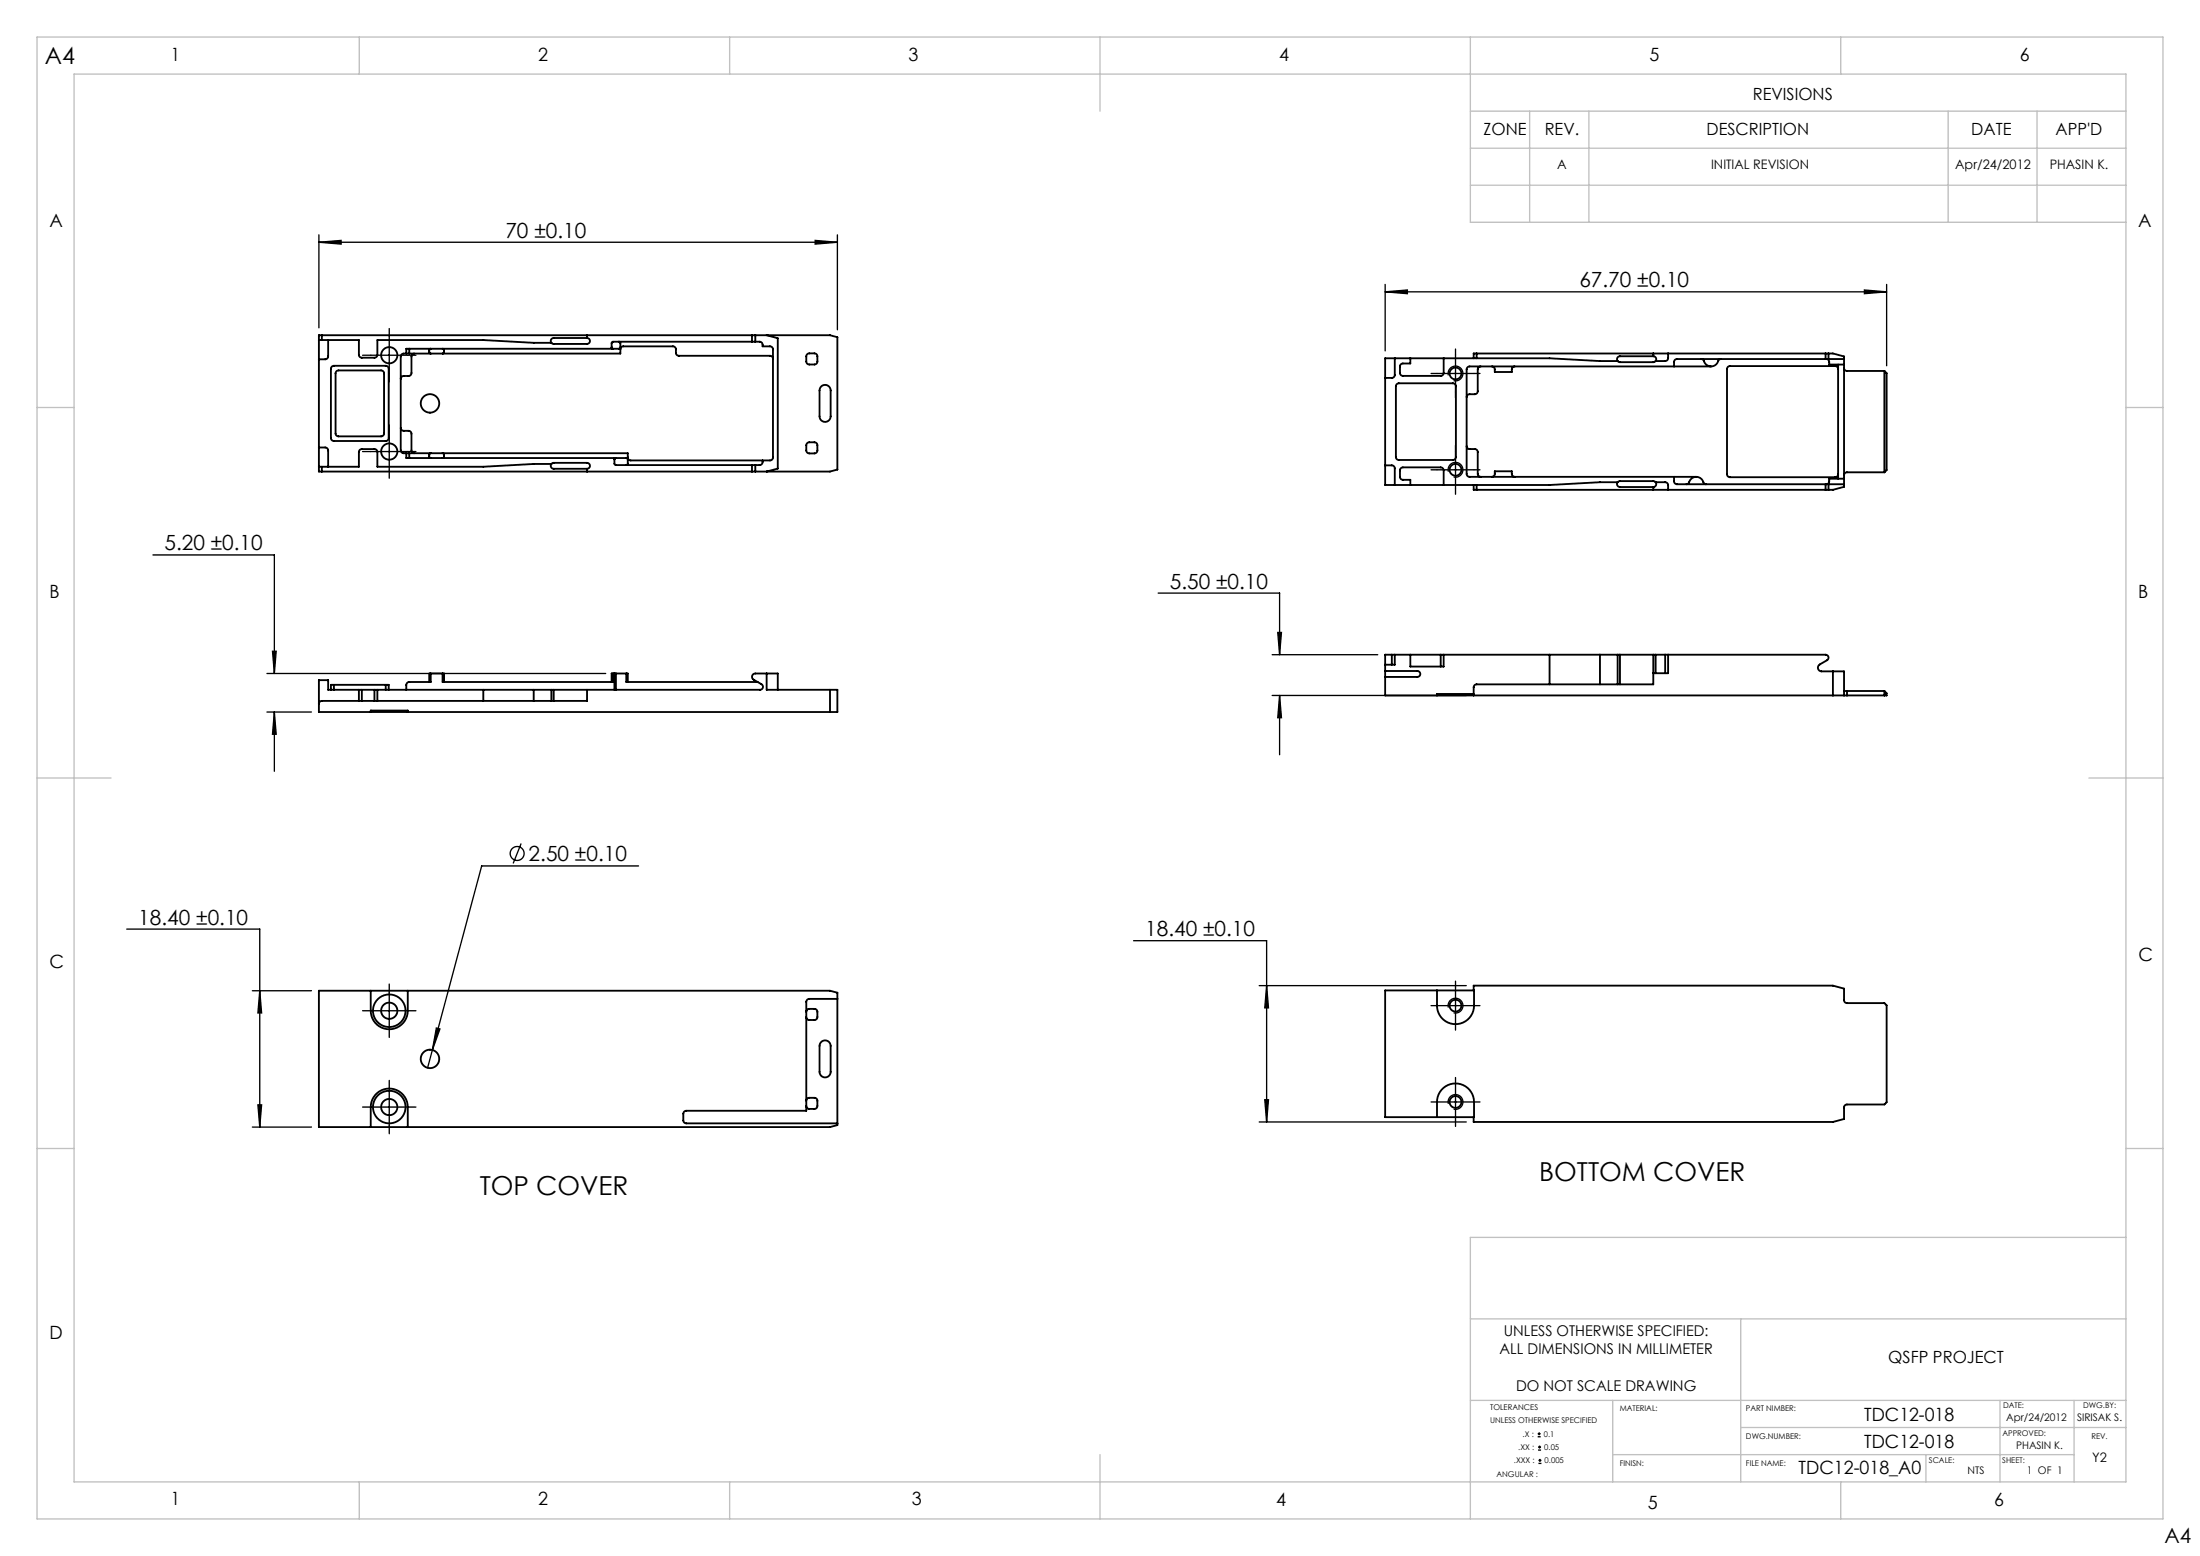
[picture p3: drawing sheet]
<svg xmlns="http://www.w3.org/2000/svg" width="297mm" height="210mm" viewBox="0 0 297 210" stroke-linecap="round" stroke-linejoin="round" font-family="sans-serif">
<g fill="none" stroke="#c0c0c0" stroke-width=".18">
<path d="M5 5h287v200h-287zM10 10h277v190h-277zM48.5 5v5M98.5 5v5M148.5 5v10M198.5 5v25h88.5M198.5 15h88.5M206.5 15v15M214.5 15v15M248.5 5v5M263 15v15M275 15v15"/>
<path d="M198.5 25h88.5M198.5 20h88.5M5 55h5M287 55h5M5 105h10M282 105h10M5 155h5M287 155h5M198.5 178h88.5M235 178v22M287 167h-88.5v38M148.5 196.3v8.7"/>
<path d="M198.5 189h88.5M217.7 189v11M217.7 196.3h62.3M235 192.7h52M260 196.3v3.7M270 189v11M280 189v11M48.5 200v5M98.5 200v5M248.5 200v5"/>
</g>
<g fill="none" stroke="#000" stroke-width=".18">
<path d="M43 31.7v12.5M43 32.7h70M43 32.7l3-.3v.5zM110 32.4l3 .3-3 .2zM113 31.7v12.8M187 38.4v9M187 39.4h67.7M187 39.4l3-.3v.5zM251.7 39.1l3 .3-3 .2zM254.7 38.4v11M50 47.9h5M52.5 45.4v5"/>
<path d="M52.5 58.4v5M194 50.4h5M195.5 50.7a1 1 0 0 1 .9-1.3 1 1 0 0 1 1.1 1.1 1 1 0 0 1-1.3 .9M196.5 47.9v5M20.6 74.9h16.4v16M50 60.9h5M194 63.4h5M195.5 63.7a1 1 0 0 1 .9-1.3 1 1 0 0 1 1.1 1.1 1 1 0 0 1-1.3 .9M196.5 60.9v5M36 90.9h45.8M36 96.1h6M36.8 87.9h.5l-.3 3z"/>
<path d="M37 96.1v8M37 96.1l.3 3h-.5zM156.4 80h16.3v8.4M171.7 88.4h14.3M171.7 93.9h26.2M172.5 85.4h.5l-.3 3zM172.7 93.9v8M172.7 93.9l.3 3h-.5zM70.4 113.8l-1.1 2.7M86.2 116.9h-21.2l-7.3 27.2M17.1 125.4h18v26.7M34.1 133.7h7.9"/>
<path d="M35.1 133.7l.2 3h-.5zM50 136.4h5M52.5 133.9v5M58.9 138.7l.5 .2-1 2.8zM153 127h18v24.4M170 133h27.9M171 133l.2 3h-.5zM194 135.7h5M195.5 136a1 1 0 0 1 .9-1.3 1 1 0 0 1 1.1 1.1 1 1 0 0 1-1.3 .9M196.5 133.2v5M34.1 152.1h7.9M34.8 149.1h.5l-.2 3z"/>
<path d="M50 149.4h5M52.5 146.9v5M170 151.4h27.9M170.7 148.4h.5l-.2 3zM194 148.7h5M195.5 149a1 1 0 0 1 .9-1.3 1 1 0 0 1 1.1 1.1 1 1 0 0 1-1.3 .9M196.5 146.2v5M207.6 193.9h.4M207.6 193.5h.4M207.6 195.7h.4M207.6 195.3h.4M207.7 197.5h.4"/>
<path d="M207.7 197.1h.4M207.8 193.3v.4M207.8 195.1v.4M207.9 196.9v.4"/>
<circle cx="69.8" cy="115.2" r=".94"/>
</g>
<g fill="none" stroke="#000" stroke-width=".18" stroke-dasharray="15.2 1.3 1.3 1.3">
<path d="M50 47.9h-1.1M52.5 58.4v-1.1M52.5 45.4v-1.1M52.5 50.4v1.1M55 47.9h1.1M194 50.4h-.8M196.5 47.9v-.8M196.5 52.9v.8M199 50.4h.8M50 60.9h-1.1M52.5 63.4v1.1M55 60.9h1.1"/>
<path d="M194 63.4h-.8M196.5 60.9v-.8M196.5 65.9v.8M199 63.4h.8M50 136.4h-1.1M52.5 133.9v-1.1M52.5 138.9v1.1M55 136.4h1.1M194 135.7h-.8M196.5 133.2v-.8M196.5 138.2v.8M199 135.7h.8"/>
<path d="M50 149.4h-1.1M52.5 146.9v-1.1M52.5 151.9v1.1M55 149.4h1.1M194 148.7h-.8M196.5 146.2v-.8M196.5 151.2v.8M199 148.7h.8"/>
</g>
<path d="M36.8 87.9h.5l-.3 3zM37 96.1l.3 3h-.5zM110 32.4l3 .3-3 .2zM43 32.7l3-.3v.5zM34.8 149.1h.5l-.2 3zM35.1 133.7l.2 3h-.5zM58.9 138.7l-.5 3 1-2.8zM172.5 85.4h.5l-.3 3zM172.7 93.9l.3 3h-.5zM251.7 39.1l3 .3-3 .2zM187 39.4l3-.3v.5zM171 133l.2 3h-.5zM170.7 148.4h.5l-.2 3z" fill="#000"/>
<g fill="none" stroke="#000" stroke-width=".25">
<path d="M43 45.9h5.4v2a.4 .4 0 0 0 .4 .4h1.7a.4 .4 0 0 0 .4-.4v-2h14.3l6.8 .4h2.4M43.4 45.2h-.4v18.4h.4M43.4 45.2h58.1M43.4 45.2v.7M44.3 45.9v2.2a.4 .4 0 0 1-.4 .4h-.9M44.8 49.5l.3-.1h7a.4 .4 0 0 1 .4 .4v9.3a.4 .4 0 0 1-.4 .4h-7a.4 .4 0 0 1-.4-.4v-9.3zM45.4 50.1l.3-.1h5.7a.4 .4 0 0 1 .4 .4v8.1a.4 .4 0 0 1-.4 .4h-5.7a.4 .4 0 0 1-.4-.4v-8.1zM54.1 57.7a.4 .4 0 0 0 .4 .4h.6a.4 .4 0 0 1 .4 .4v2.3a.4 .4 0 0 0 .4 .4M54.8 47.7h.4M54.8 47.7h-.3a.4 .4 0 0 0-.4 .4v12.7a.4 .4 0 0 0 .4 .4h.3M55.2 47.1h-.4v.6M55.2 47.1v.6"/>
<path d="M55.9 47.7a.4 .4 0 0 0-.4 .4v2.2a.4 .4 0 0 1-.4 .4h-.6a.4 .4 0 0 0-.4 .4M58.1 47.1l-.2 .2 .1 .3 .1 .1M59.7 47.1l.2 .2v.3l-.2 .1M79.2 45.6a.4 .4 0 0 1 .4 .4 .4 .4 0 0 1-.4 .4h-4.5l-.3-.1M79.2 45.6h-4.5a.4 .4 0 0 0-.3 .2 .4 .4 0 0 0 0 .5M79.2 45.2v.4M82.6 46.9l.2 .2h.8l.1-.2M83.5 46.1l.2 .2v1.4h-28.5M83.7 47.1a.4 .4 0 0 1 .4-.4h6.7a.4 .4 0 0 1 .4 .4v.5a.4 .4 0 0 0 .4 .4h12.3a.4 .4 0 0 1 .4 .4M101.5 45.2h.5M101.5 46.1h.5M101.5 46.1h-18.7l-.2 .2v.8h-27.4"/>
<path d="M101.5 45.2v.9M102 46.1h.5a.46 .46 0 0 1 .4 .6h1a.4 .4 0 0 1 .4 .4v14.6a.4 .4 0 0 1-.4 .4h-18.8a.4 .4 0 0 1-.4-.4M102 45.2h10l1 .3v17.9l-1 .2h-10M102 45.2v.9M103.5 45.2l1.5 .4v17.6l-1.5 .4M109 59.8l.2-.1h.7a.4 .4 0 0 1 .4 .4v.7a.4 .4 0 0 1-.4 .4h-.7a.4 .4 0 0 1-.4-.4l.1-.8zM109 47.8l.2-.1h.7a.4 .4 0 0 1 .4 .4v.7a.4 .4 0 0 1-.4 .4h-.7a.4 .4 0 0 1-.4-.4l.1-.8zM110.9 52.2a.75 .75 0 0 1 .8-.2 .75 .75 0 0 1 .4 .7v3.5a.75 .75 0 0 1-.7 .7 .75 .75 0 0 1-.8-.7v-3.5zM188.3 48.4v2.2a.4 .4 0 0 1-.4 .4h-.9M188.6 51.8l.2-.1h7.3a.4 .4 0 0 1 .4 .4v9.6a.4 .4 0 0 1-.4 .4h-7.3a.4 .4 0 0 1-.4-.4v-9.6zM190.4 48.4v.7h-1a.4 .4 0 0 0-.4 .4v.8a.4 .4 0 0 0 .4 .4h5.1a.4 .4 0 0 0 .4-.4v-1.9M199.3 47.7h-.4v.7"/>
<path d="M199.3 47.7h47.2M199.3 47.7v.7M199.9 49.5a.4 .4 0 0 0-.4 .4v2.9a.4 .4 0 0 1-.4 .4h-.7a.4 .4 0 0 0-.4 .4M201.4 49.5a.4 .4 0 0 1 .4 .4v.3h2.3v-.3a.4 .4 0 0 1 .4-.4M218.4 48.7l.3 .2h4.5l.3-.2M218.4 48.7h-2.4l-6.8-.3h-22.2v17.1h22.2l6.8-.4h2.4M223.2 48.1a.4 .4 0 0 1 .4 .2 .4 .4 0 0 1-.1 .4M223.2 48.1h-4.5a.4 .4 0 0 0-.4 .2 .4 .4 0 0 0 .1 .4M223.2 47.7v.4M225.2 47.7v.6a.4 .4 0 0 1-.4 .4h-1.3M229.7 48.5l.2 .1a1.07 1.07 0 0 0 1.1 .9 1.07 1.07 0 0 0 1-.9l.3-.1M231 49.5h-32.6a.4 .4 0 0 0-.4 .4v14.1a.4 .4 0 0 0 .4 .4h30.6"/>
<path d="M246.5 48.5h-20.1a.4 .4 0 0 0-.4 .4v.6M246.5 48.5h.4M246.5 47.7h.4M246.5 47.7v.8M246.5 48.5a.4 .4 0 0 1 .4 .4v.3h2M246.9 47.7h.5l1.5 .4v17.6l-1.5 .4h-.5M246.9 47.7v.8M246.9 48.5h2M248.1 49.8a.4 .4 0 0 0-.4-.4h-14.2a.4 .4 0 0 0-.4 .4v14.2a.4 .4 0 0 0 .4 .4h14.2a.4 .4 0 0 0 .4-.4M248.1 49.2v15.4M248.9 49.7a.4 .4 0 0 0 .4 .4h5.1M254.4 50.1v13.6"/>
<path d="M254.4 50.1l.3 .3v13l-.3 .3M43 60.4h.9a.4 .4 0 0 1 .4 .4v2.2M43.4 63.6h58.1M43.4 63v.6M54.8 61.2v.6h.4M54.8 61.2h.4M55.2 61.8h27.7l.1 .8 .1 .2h18.4M55.2 61.2h29.5v1.4l-.2 .2M55.2 61.2v.6M58.1 61.2l-.2 .2 .1 .3 .1 .1M59.7 61.2l.2 .2v.3l-.2 .1M74.4 62.6l.3-.1h4.5a.4 .4 0 0 1 .4 .4 .4 .4 0 0 1-.4 .4"/>
<path d="M74.4 62.6h-2.4l-6.8 .4h-14.3v-2a.4 .4 0 0 0-.4-.4h-1.7a.4 .4 0 0 0-.4 .4v2h-5.4M74.4 62.6a.4 .4 0 0 0 0 .4 .4 .4 0 0 0 .3 .3h4.5M79.2 63.3v.3M82.9 62l.2-.2h1.5l.1 .2M101.5 63.6h.5M101.5 62.8h.5M101.5 62.8v.8M102 62.8v.8M102.9 62.1a.46 .46 0 0 1-.4 .7h-.5M187 62.8h.9a.4 .4 0 0 1 .4 .4v2.3M190.4 65.5v-.7h-1a.4 .4 0 0 1-.4-.4v-.9a.4 .4 0 0 1 .4-.4h5.1a.4 .4 0 0 1 .4 .4v2M198 60.2a.4 .4 0 0 0 .4 .4h.7a.4 .4 0 0 1 .4 .4v3a.4 .4 0 0 0 .4 .4"/>
<path d="M198.9 65.5v.6h.4M199.3 66.1h47.2M199.3 65.5v.6M201.4 64.4a.4 .4 0 0 0 .4-.4v-.4h2.3v.4a.4 .4 0 0 0 .4 .4M218.4 65.1l.3-.2h4.5l.3 .2M218.4 65.1a.4 .4 0 0 0-.1 .4 .4 .4 0 0 0 .4 .2h4.5M223.2 65.7v.4M223.5 65.1h1.3a.4 .4 0 0 1 .4 .4v.6M223.5 65.1a.4 .4 0 0 1 .1 .4 .4 .4 0 0 1-.4 .2M226 64.4v.6a.4 .4 0 0 0 .4 .4h20.1M227.7 65.4l.2-.2a1.07 1.07 0 0 1 1.1-.8 1.07 1.07 0 0 1 1 .8l.3 .2M246.5 66.1h.4"/>
<path d="M246.5 65.4h.4M246.5 65.4v.7M246.9 65.4v.7M246.9 65.4h2M248.9 64.6h-2v.4a.4 .4 0 0 1-.4 .4M254.4 63.7h-5.1a.4 .4 0 0 0-.4 .4M45.1 92.4h-.4v.7M45.1 92.4v.7M45.1 92.4h7M48.4 93.1h.4M48.4 93.1h-4.1v-1.3h-1.3v4.3h7M48.4 93.1v1.5"/>
<path d="M48.8 93.1h1.7M48.8 93.1v1.5M50 96.1h5M50 96.1v-.2h5v.2M50.5 93.1h.4M50.5 93.1v1.5M50.9 93.1h23.5M50.9 93.1v1.5M52.1 92.4h.4v.7M52.1 92.4v.7M58.1 90.9h-.2v1.1M58.1 90.9v1.1h-2.9a.4 .4 0 0 0-.4 .4v.7"/>
<path d="M58.1 90.9h1.6M59.7 90.9h.2v1.1M59.7 90.9v1.1h23.2M65.2 93.1v1.5M72 93.1v1.5M74.4 93.1h.3M74.4 93.1v1.5M74.7 93.1h27.9a.4 .4 0 0 0 .4-.3 .4 .4 0 0 0-.2-.5l-1.1-.6a.45 .45 0 0 1-.2-.5 .45 .45 0 0 1 .5-.3h3v2.2M74.7 93.1v1.5M79.2 93.1v1.5h-35.8a.4 .4 0 0 0-.4 .4M82.8 90.9h-.2v1.1M82.8 90.9h.1"/>
<path d="M82.8 90.9v1.1M82.9 90.9h.2M82.9 90.9v2.2M83.1 90.9h1.4M83.1 90.9v2.2M84.5 90.9h.2v1.1M84.5 90.9v1.1h17.8M103.5 90.9v2.2h9.5v3h-58M112 93.1v3M187 90.6h4.3a.4 .4 0 0 1 .4 .4 .4 .4 0 0 1-.4 .4h-4.3M187.9 88.4h.4M187.9 88.4h-.9v5.5h7"/>
<path d="M187.9 88.4v1.3M188.3 88.4h6.2M188.3 88.4v1.3h-1.3M190.4 88.4v1.6h4.5v-1.6M194 93.9h4.9M194.5 88.4h.4M194.5 88.4v1.6M194.9 88.4h23.5M198.9 93.9h50M198.9 93.7h-4.9v.2M209.2 88.4v4M216 88.4v4"/>
<path d="M218.4 88.4h.3M218.4 88.4v4M218.7 88.4h4.5M218.7 88.4v4M223.2 88.4v4h-23.9a.4 .4 0 0 0-.4 .4v1.1M223.2 88.4h.3M223.5 88.4h1.3M223.5 88.4v2.5M224.8 88.4h.4M224.8 88.4v2.5M225.2 88.4h21.3a.4 .4 0 0 1 .3 .3 .4 .4 0 0 1-.1 .4l-1 .6a.5 .5 0 0 0-.3 .5 .5 .5 0 0 0 .5 .4h3v3.3M225.2 88.4v2.5h-2"/>
<path d="M247.4 90.6v3.3M248.9 93.3h.4M248.9 93.9h.4M249.3 93.3v.6M249.3 93.3h5.1M254.4 93.3l.3 .3v.3h-5.4M254.4 93.3v.6M43 133.7h69l1 .3v17.8l-1 .3h-69zM50 133.7v2.7a2.5 2.5 0 0 0 2.5 2.5 2.5 2.5 0 0 0 2.5-2.5v-2.7M108.8 136.6a.4 .4 0 0 1 .4-.4h.7a.4 .4 0 0 1 .4 .4v.7a.4 .4 0 0 1-.4 .4h-.7a.4 .4 0 0 1-.4-.4M113 134.8h-3.8a.4 .4 0 0 0-.4 .4v14.7h-16.2a.4 .4 0 0 0-.4 .4v.9a.4 .4 0 0 0 .4 .4h20.4M194 133.7v2a2.5 2.5 0 0 0 2.5 2.5 2.5 2.5 0 0 0 2.5-2.5v-2h-12v17.1h12v-2.1a2.5 2.5 0 0 0-2.5-2.5 2.5 2.5 0 0 0-2.5 2.5v2.1"/>
<path d="M198.9 133.7v-.7h48.5l1.5 .4v1.6a.4 .4 0 0 0 .4 .4h5.1l.3 .3v13.1l-.3 .3h-5.1a.4 .4 0 0 0-.4 .4v1.5l-1.5 .4h-48.5v-.6M50 152.1v-2.7a2.5 2.5 0 0 1 2.5-2.5 2.5 2.5 0 0 1 2.5 2.5v2.7M108.8 148.6a.4 .4 0 0 1 .4-.4h.7a.4 .4 0 0 1 .4 .4v.7a.4 .4 0 0 1-.4 .4h-.7a.4 .4 0 0 1-.4-.4M110.9 140.6a.75 .75 0 0 1 .8-.1 .75 .75 0 0 1 .4 .7v3.5a.75 .75 0 0 1-.7 .7 .75 .75 0 0 1-.8-.7v-3.5z"/>
<circle cx="52.5" cy="47.9" r="1.1"/>
<circle cx="58" cy="54.4" r="1.25"/>
<circle cx="196.5" cy="50.4" r=".8"/>
<circle cx="52.5" cy="60.9" r="1.1"/>
<circle cx="196.5" cy="63.4" r=".8"/>
<circle cx="52.5" cy="136.4" r="1.1"/>
<circle cx="52.5" cy="136.4" r="2.2"/>
<circle cx="196.5" cy="135.7" r=".8"/>
<circle cx="52.5" cy="149.4" r="2.2"/>
<circle cx="52.5" cy="149.4" r="1.1"/>
<circle cx="58" cy="142.9" r="1.25"/>
<circle cx="196.5" cy="148.7" r=".8"/>
</g>
<g font-size="3.5">
<text x="64.8" y="161.3">TOP COVER</text>
<text x="207.8" y="159.4">BOTTOM COVER</text>
</g>
<text font-size="3.2" x="6" y="8.6">A4</text>
<g font-size="2.8">
<text x="68.2" y="32.1">70 ±0.10</text>
<text x="213.2" y="38.8">67.70 ±0.10</text>
<text x="22.2" y="74.3">5.20 ±0.10</text>
<text x="157.9" y="79.4">5.50 ±0.10</text>
<text x="71.4" y="116.3">2.50 ±0.10</text>
<text x="18.7" y="124.8">18.40 ±0.10</text>
<text x="154.6" y="126.3">18.40 ±0.10</text>
<text x="292.2" y="208.2">A4</text>
</g>
<g font-size="2.5">
<text x="23.1" y="8.2">1</text>
<text x="72.7" y="8.2">2</text>
<text x="122.7" y="8.2">3</text>
<text x="172.7" y="8.2">4</text>
<text x="222.7" y="8.2">5</text>
<text x="272.7" y="8.2">6</text>
<text x="6.7" y="30.7">A</text>
<text x="288.7" y="30.7">A</text>
<text x="6.7" y="80.7">B</text>
<text x="288.7" y="80.7">B</text>
<text x="6.7" y="130.7">C</text>
<text x="288.7" y="129.7">C</text>
<text x="6.7" y="180.7">D</text>
<text x="251.7" y="191.7">TDC12-018</text>
<text x="251.7" y="195.4">TDC12-018</text>
<text x="23.1" y="203.2">1</text>
<text x="72.7" y="203.2">2</text>
<text x="123.1" y="203.2">3</text>
<text x="172.3" y="203.3">4</text>
<text x="222.5" y="203.6">5</text>
<text x="242.8" y="199">TDC12-018_A0</text>
<text x="269.2" y="203.2">6</text>
</g>
<g font-size="2.3">
<text x="236.6" y="13.5">REVISIONS</text>
<text x="200.3" y="18.2">ZONE</text>
<text x="208.5" y="18.2">REV.</text>
<text x="230.4" y="18.2">DESCRIPTION</text>
<text x="266.1" y="18.2">DATE</text>
<text x="277.5" y="18.2">APP'D</text>
<text x="254.9" y="183.9">QSFP PROJECT</text>
</g>
<g font-size="2">
<text x="202.4" y="182.8">ALL DIMENSIONS IN MILLIMETER</text>
<text x="203" y="180.3">UNLESS OTHERWISE SPECIFIED:</text>
<text x="204.7" y="187.8">DO NOT SCALE DRAWING</text>
</g>
<g font-size="1.8">
<text x="210.2" y="22.8">A</text>
<text x="231" y="22.8">INITIAL REVISION</text>
<text x="263.9" y="22.8">Apr/24/2012</text>
<text x="276.7" y="22.8">PHASIN K.</text>
<text x="282.5" y="197.3">Y2</text>
</g>
<g font-size="1.4">
<text x="270.8" y="191.8">Apr/24/2012</text>
<text x="280.4" y="191.8">SIRISAK S.</text>
<text x="272.2" y="195.6">PHASIN K.</text>
<text x="265.6" y="199">NTS</text>
<text x="273.6" y="199">1 OF 1</text>
</g>
<g font-size="1.1">
<text x="201.2" y="190.3">TOLERANCES</text>
<text x="218.7" y="190.5">MATERIAL:</text>
<text x="235.7" y="190.5">PART NIMBER:</text>
<text x="270.4" y="190">DATE:</text>
<text x="281.2" y="190">DWG.BY:</text>
<text x="201.2" y="192.1">UNLESS OTHERWISE SPECIFIED</text>
<text x="204.4" y="197.5">.XXX :</text>
<text x="205" y="195.7">.XX :</text>
<text x="205.6" y="193.9">.X :</text>
<text x="208.4" y="193.9">0.1</text>
<text x="208.5" y="195.7">0.05</text>
<text x="208.5" y="197.5">0.005</text>
<text x="218.7" y="197.8">FINISN:</text>
<text x="235.7" y="197.8">FILE NAME:</text>
<text x="235.7" y="194.2">DWG.NUMBER:</text>
<text x="260.4" y="197.4">SCALE:</text>
<text x="270.3" y="197.4">SHEET:</text>
<text x="270.3" y="193.8">APPROVED:</text>
<text x="282.4" y="194.2">REV.</text>
<text x="202" y="199.3">ANGULAR :</text>
</g>
</svg>
